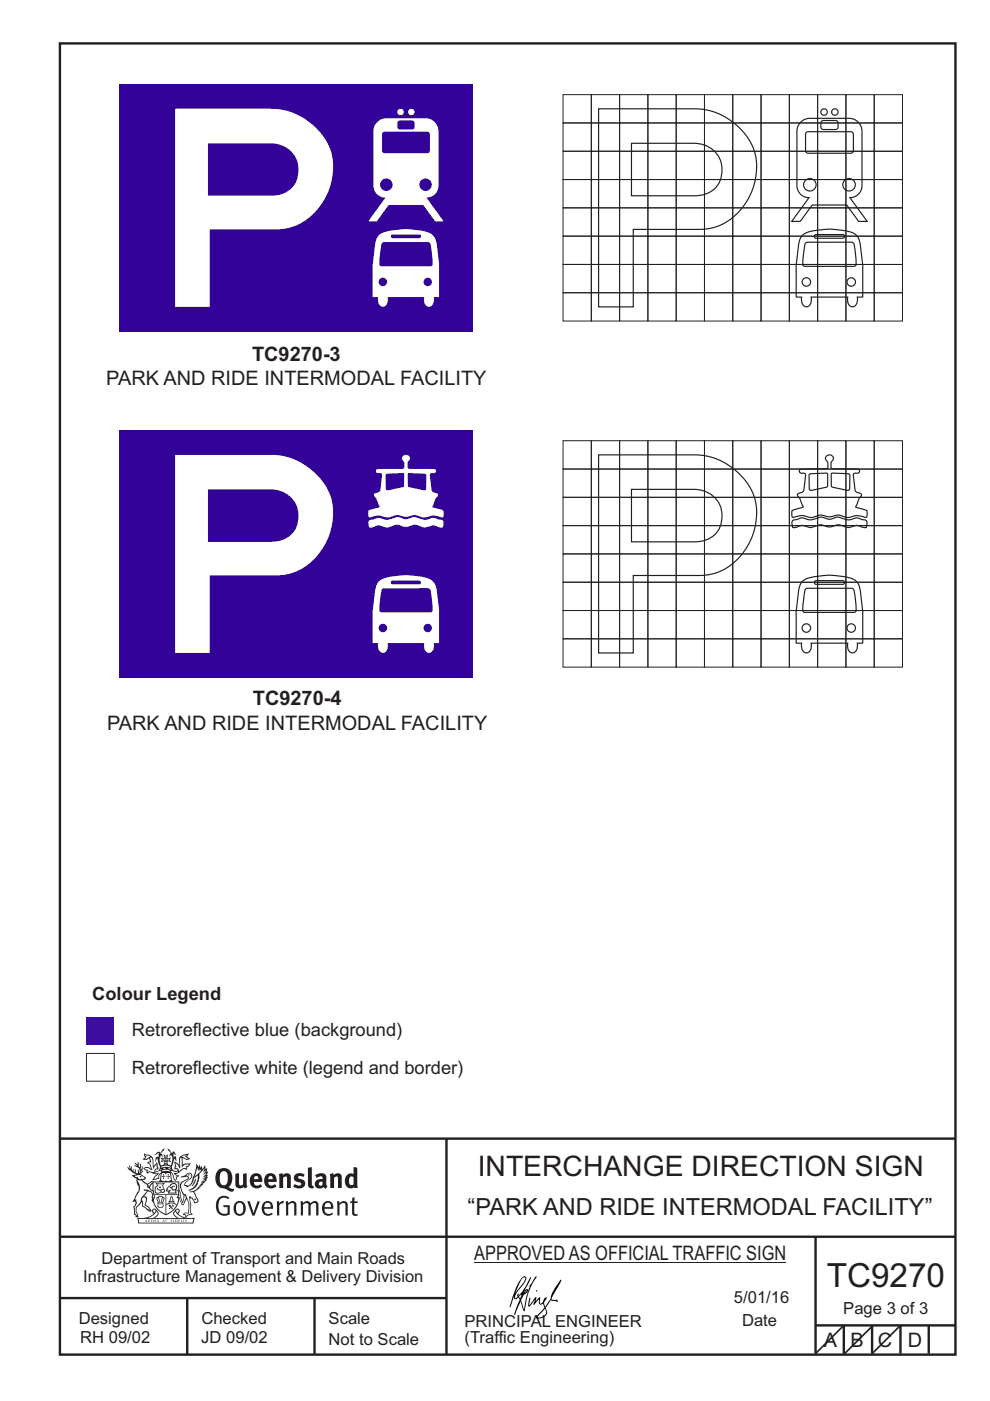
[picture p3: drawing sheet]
<svg xmlns="http://www.w3.org/2000/svg" width="210mm" height="297mm" viewBox="0 0 210 297" stroke-linecap="round" stroke-linejoin="round" font-family="sans-serif">
<g fill="none" stroke="#231f20" stroke-width=".51">
<path d="M12.7 9.2h190v278h-190zM12.7 241.4h189.9M94.7 241.4v45.8M12.7 275.2h82M12.7 262.2h190.1M39.7 275.2v12M66.7 275.2v12M173 262.2v24.8M173 281h29.6M179 281v6M185 281v6M191 281v6"/>
<path d="M197 281v6"/>
</g>
<g fill="#231f20">
<path d="M47 248.5a2.55 2.55 0 0 0 0 2.7l.3 .1a.81 .81 0 0 0 1-.9v-.6a1.04 1.04 0 0 0-1.1-1.5zM46.3 248.1a1.82 1.82 0 0 1 2.1-.2 1.82 1.82 0 0 1 .9 1.9 2.29 2.29 0 0 1-.8 1.9l.7 .3h.5l-.2 .6a2.87 2.87 0 0 1-2-.7 2.12 2.12 0 0 1-1.7-3.1z" fill-rule="evenodd"/>
<path d="M49.9 248.9l.8-.2v2a.46 .46 0 0 0 .2 .6 .46 .46 0 0 0 .7-.2v-2.2l.7-.2v2.4l.2 .5-.6 .4-.2-.3a1.02 1.02 0 0 1-1.2 .2 1.02 1.02 0 0 1-.6-1.1z" fill-rule="evenodd"/>
<path d="M54 249.5l-.1 .5h.9a.49 .49 0 0 0-.2-.6 .49 .49 0 0 0-.6 .1zM53.4 249.2a1.34 1.34 0 0 1 1.6-.3 1.34 1.34 0 0 1 .6 1.5v.2h-1.7a.77 .77 0 0 0 .5 .8 .77 .77 0 0 0 .9-.3l.3 .4a1.59 1.59 0 0 1-2.1 .2 1.59 1.59 0 0 1-.4-2z" fill-rule="evenodd"/>
<path d="M57 249.5l-.1 .5h.9a.49 .49 0 0 0-.2-.6 .49 .49 0 0 0-.6 .1zM56.4 249.2a1.34 1.34 0 0 1 1.6-.3 1.34 1.34 0 0 1 .7 1.5v.2h-1.8a.77 .77 0 0 0 .5 .8 .77 .77 0 0 0 .9-.3l.3 .4a1.59 1.59 0 0 1-2 .2 1.59 1.59 0 0 1-.5-2z" fill-rule="evenodd"/>
<path d="M59.1 248.9l.8-.2 .1 .4a.95 .95 0 0 1 1-.3 .95 .95 0 0 1 .7 .8v2.3h-.8v-2.3a.46 .46 0 0 0-.8 .1v2.2h-.9z" fill-rule="evenodd"/>
<path d="M62.5 249.1a1.75 1.75 0 0 1 2.1-.1l-.2 .5-.6-.2a.43 .43 0 0 0-.6 .3l.4 .3a1.04 1.04 0 0 1 1.2 1.2 1.04 1.04 0 0 1-1.4 .9l-1.2-.4 .3-.6 1 .4 .4-.4a.88 .88 0 0 0-1-.5l-.4-.2-.1-.4z" fill-rule="evenodd"/>
<path d="M65.3 247.6l.8-.2 .1 3.8 .2 .2 .2 .5a.88 .88 0 0 1-1-.1 .88 .88 0 0 1-.3-1z" fill-rule="evenodd"/>
<path d="M67.8 250.6a.43 .43 0 0 0-.1 .7 .43 .43 0 0 0 .7-.1v-.7zM66.8 249.2a1.7 1.7 0 0 1 2.4 .1v1.8l.3 .4-.4 .5-.5-.3a1.03 1.03 0 0 1-1.7-.2 1.03 1.03 0 0 1 .8-1.5h.7v-.4a.8 .8 0 0 0-1.2 .1z" fill-rule="evenodd"/>
<path d="M69.9 248.9l.8-.2 .1 .4a.95 .95 0 0 1 1-.3 .95 .95 0 0 1 .7 .8v2.3h-.8v-2.3a.46 .46 0 0 0-.8 .1v2.2h-.8z" fill-rule="evenodd"/>
<path d="M74.3 249.5a1.48 1.48 0 0 0 0 1.7l.4 .1 .3-.2v-1.5l-.3-.2zM75 247.4l.8 .2 .1 4.3h-.7l-.1-.2a1.26 1.26 0 0 1-1.4 0 1.26 1.26 0 0 1-.6-1.3 1.29 1.29 0 0 1 .5-1.3 1.29 1.29 0 0 1 1.4-.2z" fill-rule="evenodd"/>
<path d="M46.4 253.9a1.72 1.72 0 0 1 2.2 0l-.2 .3a1.24 1.24 0 0 0-1.4-.1 1.24 1.24 0 0 0-.7 1.3 1.49 1.49 0 0 0 1.3 2l.7-.2v-1.3h-.9l-.1-.4h1.4v2a1.93 1.93 0 0 1-2.2-.1 1.93 1.93 0 0 1-.7-2.2l.2-.7z" fill-rule="evenodd"/>
<path d="M50.3 255.2a1.65 1.65 0 0 0 .3 2.2 .99 .99 0 0 0 1-1.5 .78 .78 0 0 0-.4-.8 .78 .78 0 0 0-.9 .1zM50 254.9a1.33 1.33 0 0 1 1.6-.1 1.33 1.33 0 0 1 .5 1.5 1.31 1.31 0 0 1-1.3 1.5 1.31 1.31 0 0 1-1.3-1.6l.1-.5z" fill-rule="evenodd"/>
<path d="M52.5 254.7l.4-.1 .9 2.6 .8-2.5h.5l-1.1 3h-.5z" fill-rule="evenodd"/>
<path d="M56.2 255.2l-.2 .7h1.4a.7 .7 0 0 0-.3-.8 .7 .7 0 0 0-.9 .1zM55.9 255a1.22 1.22 0 0 1 1.5-.2 1.22 1.22 0 0 1 .5 1.5h-1.9a.93 .93 0 0 0 .5 1 .93 .93 0 0 0 1.2-.2l.1 .3a1.43 1.43 0 0 1-1.7 .1 1.43 1.43 0 0 1-.6-1.7z" fill-rule="evenodd"/>
<path d="M58.7 254.8l.4-.2 .1 .5 .4-.3 .6-.2-.2 .6a.66 .66 0 0 0-.8 .6v1.9h-.4z" fill-rule="evenodd"/>
<path d="M60.6 254.8l.4-.2 .1 .5a.94 .94 0 0 1 1-.4 .94 .94 0 0 1 .8 .7v2.3h-.5l-.1-2.5a.81 .81 0 0 0-1.2 .3v2.2h-.4z" fill-rule="evenodd"/>
<path d="M63.7 254.7l.5-.1 .1 .5 .4-.3a.78 .78 0 0 1 1.1 .3 .9 .9 0 0 1 1-.5 .9 .9 0 0 1 .7 .8v2.3h-.4l-.1-2.5a.67 .67 0 0 0-1.1 .3v2.2h-.5v-2.4l-.4-.2-.7 .4v2.2h-.5z" fill-rule="evenodd"/>
<path d="M69 255.2l-.2 .7h1.4a.7 .7 0 0 0-.3-.8 .7 .7 0 0 0-.9 .1zM68.7 255a1.22 1.22 0 0 1 1.5-.2 1.22 1.22 0 0 1 .5 1.5h-1.9a.93 .93 0 0 0 .5 1 .93 .93 0 0 0 1.2-.2l.1 .3a1.44 1.44 0 0 1-1.7 .1 1.44 1.44 0 0 1-.6-1.7z" fill-rule="evenodd"/>
<path d="M71.4 254.8l.5-.2 .1 .5a.94 .94 0 0 1 1-.4 .94 .94 0 0 1 .7 .7v2.3h-.4l-.1-2.5a.81 .81 0 0 0-1.2 .3v2.2h-.5z" fill-rule="evenodd"/>
<path d="M74.7 254l.5-.2v.9h.7l-.1 .4h-.7l.1 2.2 .1 .1h.5l.1 .3a.75 .75 0 0 1-1.2-.6v-2h-.4v-.4h.4z" fill-rule="evenodd"/>
<path d="M30.8 244.9l1.1 .3-.9 .5h-.4l.5-.5zM31.8 245.5l.2-.1a2.44 2.44 0 0 1 .4 2l.1 .4 .7-1-.1 .6 .3 .3a.57 .57 0 0 0-.6 .8l-1-.2-.5 .2 .1-.5-.7-.2 .6-.2 1 .5 .1-.1-.6-1.3-.2-.1 .5-.1zM30.7 244.5l-.2 .4 .3 .4-.6 .4a1.04 1.04 0 0 0 1.4-.1l.2 .7h-.4l-.2 .4a.94 .94 0 0 1 .9 1.1l-.2-.1a1.16 1.16 0 0 0-1.5-.1l.3 .4 .4 .2 .1 .5 .2 .2v-.2a.94 .94 0 0 1 1.1 .2h.9l-1.2 1.2a1.13 1.13 0 0 0 1.2-.2l.4-.1-.1-.4 .5-.7a.83 .83 0 0 0-.6 1.1l-.3-.1-.7 .3 1.1-1.4-.5 .2-.5-.1 1.3-.5-.2-.2-.8 .4v-.3l.2-.2 .3 .1 .1-.3-.2-.4v-.6l-.2-.3-.6 .9v-.7a1.42 1.42 0 0 0-1.7-1.8z" fill-rule="evenodd"/>
<path d="M38.5 245.3l.5-.3 .7-.1-.6 .3 .8 .5h-.3zM38.3 245.5h.2l.1 2a1.69 1.69 0 0 1 1.5-.7l-.7 .5 .1 .5a1.1 1.1 0 0 0-1.5 .6l-.1-.5-.2-.2h-.5l.2-.4-.2-.7a1.42 1.42 0 0 1 .8 1.1l.2-.1zM37.1 246.2l.1 1-.2 .3v.5l.6-.1 .1 .2a.96 .96 0 0 1-1.1-.1l-.1 .1a1.06 1.06 0 0 0 1.3 .2v.1a.72 .72 0 0 1-1 .2l.3 .5 .6 .3-.4 .1-.1 .7-.3-.4-.3-1.1-.4-.4 .4 .9a1.54 1.54 0 0 0 .6 1.2l.2-.3a.58 .58 0 0 1 .5-.7l.1-.2h-.3l-.4-.3 .9-.5a.93 .93 0 0 1 1.1-.5l.1 .2 .2-.1 .1-.5a.99 .99 0 0 0 .7-.9l-1.3 .1-.4 .3v-1.5l.9 .4 .8-.3h-.3l-.5-.4 .4-.7-.7 .2a1.46 1.46 0 0 0-1.3 2.1v.4l-.2-.4z" fill-rule="evenodd"/>
<path d="M35.6 248.9l.2 .1-.1 .4h.3l-.3 .1v.5l-.1-.6h-.3l.3-.1z" fill-rule="evenodd"/>
<path d="M34.6 248.9l.2 .1-.1 .3 .4 .1h-.4v.6l-.1-.5-.3-.1h.3z" fill-rule="evenodd"/>
<path d="M34.3 248.8a.57 .57 0 0 1 .9 .2 .57 .57 0 0 1 .9-.2l.2 1.4-.2 .1a.57 .57 0 0 1-.9-.1 .69 .69 0 0 1-1.1 0zM34.2 248.1l-.3 2.1-.2 .4h2.9l-.1-.4-.3-2.1h-.2v.3l-.8-.1-.9 .1 .1-.3z" fill-rule="evenodd"/>
<path d="M34.2 252.4a.3 .3 0 0 0 .6 0 .3 .3 0 0 0-.6 0zM33.3 251l.3 .3-.3 .3a.79 .79 0 0 0 0 1.3l.8-.2-.1-.3a.55 .55 0 0 1-.7-.6h.1l.1 .3 .4 .1 .8-.2-.4-.7 .4-.3-.7 .1zM33 250.7l1.1 .2 .9-.2-.4 .7 .4 1.1a.56 .56 0 0 1-.8 .3l-.2 .1a.73 .73 0 0 1-.9 .1 .73 .73 0 0 1-.3-.9v-.4l.5-.4z" fill-rule="evenodd"/>
<path d="M35.6 251.9l.7-.5a.58 .58 0 0 1 1-.1 .58 .58 0 0 1-.5 .9l-.2-.3a.43 .43 0 0 1 .6-.3v-.1a.57 .57 0 0 0-.8 .2l-.2-.1-.3 .2 .4 .1a.55 .55 0 0 0 .9 .5v.5h-1.3l.3-.4-.1-.2-.6 .1 .2-.2-.2-.1zM35.4 251.8l-.1 .2a.39 .39 0 0 0 .2 .7l.3-.1-.2 .5h1.9l-.1-.8a.86 .86 0 0 0-.1-1.4 .86 .86 0 0 0-1.3 .4z" fill-rule="evenodd"/>
<path d="M36 254.8h.8v.2h-.8zM36.4 253.8l.2 .8h-.4zM36.4 253.5l-.3 .5-.1 .6h-.2v.4l-.7 .4 .1 .2a1.48 1.48 0 0 1 2.2 .1l.2-.1-.6-.5v-.5h-.2l-.1-.6z" fill-rule="evenodd"/>
<path d="M35.8 255.4l.3 .1 .2 .3 .3-.2-.2-.2a.38 .38 0 0 1 .4 .5l-.1-.2-.3 .3 .3 .2-.3 .2-.1-.3-.4 .3-.1-.2 .4-.3-.2-.1-.1 .1z" fill-rule="evenodd"/>
<path d="M34.5 254h.2v.2l-.3 .6h-.1zM33.6 255.3h.9v.2a.55 .55 0 0 1-.8 .4v-.2h-.2zM33.4 254h.2l.2 .8h-.2zM33.6 255h.8l.1 .1-.8 .1zM33.8 253.7h.5l-.2 1.1h-.2zM33.3 253.8l-.1 .3 .3 1.2a.48 .48 0 0 0-.1 .5 .48 .48 0 0 0 .4 .3l.6-.1a.49 .49 0 0 0 .2-.7l.3-1.2-.1-.3a1.42 1.42 0 0 0-1.5 0z" fill-rule="evenodd"/>
<path d="M33.6 251.6h.5l.1 .3h-.4z" fill-rule="evenodd"/>
<path d="M41.3 250.1l.3-.2-.2 .9-.6 .7h-.2l.5-.7z" fill-rule="evenodd"/>
<path d="M39.7 249l.3-.2 .5 .2a.88 .88 0 0 1-.6 1.1 1.22 1.22 0 0 0-.8 1.3l.5 .2a.72 .72 0 0 0 .9-.4l.5-.8 .2-.6 .8-.6v.3a2.85 2.85 0 0 1-2 2.8l.1 .1a2.13 2.13 0 0 0 1.9-1.5l-.1-.2a2.01 2.01 0 0 0 .3-1.8l1.2-1.3-.4 1 .7-.5-.7 1 .8-.4-.8 .8 .7-.1-.9 .5 .8-.1-.8 .4h.7l-.8 .3 .3 .2h-.4l.2 .4-.4-.1 .2 .3h-.4l.1 .3h-.1a2.16 2.16 0 0 1-2 1l.1 .2h.4a.76 .76 0 0 1 .7 .7l.5 1.2-.6 .2a1.45 1.45 0 0 0-1.2-1.3l.3 1.8-.1 1.9 .4 .2a1.07 1.07 0 0 0-1.2 .4v-.3l-.5-.2a.87 .87 0 0 1 1-.1l.1-.7a4.4 4.4 0 0 0-.6-3.1l-.1-.3h-.2a2.16 2.16 0 0 1-.7-2.2l.3-.3 1.2-.8a.55 .55 0 0 0-.4-.7zM37.8 252.4a.76 .76 0 0 1 .3 1.1l.6 1.6 .4-1.7 .2 .1a.61 .61 0 0 1-.1 .9l-.3 .9h-.2l-.7-1.6-.3 .1a1.18 1.18 0 0 0 .1-1.4zM41.8 247.5l.2 .8 .3-.6v.6l.3-.5a1.9 1.9 0 0 1-1.1 1.4l-.3 .3zM38.2 249.6l1.4-.1 .2 .1v.3l-.5 .3a1.26 1.26 0 0 0-1 1.9l.2 .7a1.84 1.84 0 0 1 .2 2l-.4-1.3a.96 .96 0 0 0-.4-1.3l-.4 .3a.78 .78 0 0 1-.1 1.3l.2 .2h.4l.4 1.1a.38 .38 0 0 0 .2 .4 .38 .38 0 0 0 .4-.1l.6-1.2a2.94 2.94 0 0 1 .3 2.5v.5l-.8-.1-.3 .4v.2l.4-.1 .1 .4 .2 .1a1.02 1.02 0 0 1 1.3-.5l-.1-.4-.3-.1 .2-1.7-.3-1.4 .1 .1a1.14 1.14 0 0 1 .7 .9 .63 .63 0 0 0 .9-.2 .63 .63 0 0 0-.2-.8l-.6-1.3 .9-.6 .2-.3 .2-.1v-.2h.3l-.1-.3h.4l-.1-.3 .5-.1-.2-.2 .5-.4 .1-.2-.3 .1 .5-.6-.3 .1 .3-.6-.4 .1 .4-.5v-.3l-.3 .2 .1-.6v-.3l-.4 .3-.1-.8-.5 .8-.2-.7-.2 .5-.3-.8-.1 .6-.5-.8-.1 1.4-.7 1.9a1.81 1.81 0 0 1-.9 1.4l-.6-.2a1.75 1.75 0 0 1 1.1-1.2 .75 .75 0 0 0 .1-1.3 .75 .75 0 0 0-1.2 .5z" fill-rule="evenodd"/>
<path d="M41.2 254.2l.3-.1 .1 .3h-.4z" fill-rule="evenodd"/>
<path d="M29.4 258.4h11.6l-.2 .8h-11.3zM31.3 258.2l.5-.1a2.48 2.48 0 0 0 1.4-1.3l.2 .6-.5 .5-.4 .3zM32.5 256.6l.3-.2 .2 .2-.3 .6zM37.2 256.8a2.65 2.65 0 0 0 1.8 1.4h-1.1l-.5-.3-.5-.5zM37.4 256.6l.2-.2 .3 .2-.3 .6zM29.2 258.2l.1 1.2h11.7l.3-1.1-.2-.1a4.1 4.1 0 0 1-3.3-.9l.3-.4-.1-.5a1.06 1.06 0 0 0-1.3 .9l.2 .4 .6 .5h-4.7l.3-.1a.84 .84 0 0 0 .6-.7 .84 .84 0 0 0-.5-.9l-.3-.2-.5 .1-.1 .5 .3 .4a4.2 4.2 0 0 1-3.4 .9z" fill-rule="evenodd"/>
<path d="M31 258.7l.1 .2h-.2zM31 258.6l-.3 .5 .4-.1 .2 .1z" fill-rule="evenodd"/>
<path d="M31.3 258.6h.2v.4a.25 .25 0 0 0 .3-.1 .25 .25 0 0 0-.1-.3h.1a.29 .29 0 0 1 0 .4 .29 .29 0 0 1-.4 0 .29 .29 0 0 1 0-.4z" fill-rule="evenodd"/>
<path d="M32.2 258.6a.22 .22 0 0 1 .3 .2 .22 .22 0 0 1-.3 .2zM32 258.6v.5a.33 .33 0 0 0 .5-.1 .33 .33 0 0 0 0-.4 .33 .33 0 0 0-.5 0z" fill-rule="evenodd"/>
<path d="M32.9 258.7l.1 .2h-.2zM32.9 258.6l-.2 .5 .3-.1 .2 .1z" fill-rule="evenodd"/>
<path d="M33.3 258.6h.2v.2l.3-.2-.2 .2 .2 .3-.3-.2-.1 .2h-.1l.2-.3z" fill-rule="evenodd"/>
<path d="M34.7 258.7l.1 .2h-.2zM34.7 258.6l-.3 .5 .4-.1 .2 .1z" fill-rule="evenodd"/>
<path d="M35 258.6h.4h-.1v.5h-.2l.1-.5z" fill-rule="evenodd"/>
<path d="M36.2 258.6h.3h-.2v.2h.2h-.2l.1 .3h-.2z" fill-rule="evenodd"/>
<path d="M36.7 258.6h.2v.5h-.2z" fill-rule="evenodd"/>
<path d="M37.3 258.6a.22 .22 0 0 1 .3 .2 .22 .22 0 0 1-.3 .2zM37.1 258.6v.5a.33 .33 0 0 0 .5-.1 .33 .33 0 0 0 0-.4 .33 .33 0 0 0-.5 0z" fill-rule="evenodd"/>
<path d="M37.8 258.6h.3h-.1v.2h.1h-.1v.2l.1 .1h-.3z" fill-rule="evenodd"/>
<path d="M38.3 258.6h.3l-.1 .4 .2 .1h-.4z" fill-rule="evenodd"/>
<path d="M38.9 258.6h.2v.5h-.2z" fill-rule="evenodd"/>
<path d="M39.3 258.6h.2l-.2 .1 .2 .2-.1 .2h-.1v-.2l.2 .1z" fill-rule="evenodd"/>
<path d="M34.2 247.4a1.51 1.51 0 0 1 2 .2 2.67 2.67 0 0 0-2.1 0zM35.7 247.6l.4 .2 .1 .2-.4-.1zM34.6 247.7l.4-.1 .2 .2h-.4zM34 247.9l.3 .1-.3 .1zM34.9 246.9l.3-.2 .2 .2zM34.9 245.7h.2v.4h-.2zM35 245.1l.2 .2 .2-.2-.1 .4h-.2zM35.1 246.3h.2l.1 .4-.2-.2-.2 .2zM35.3 245.7h.2v.4h-.2zM34.4 245.7l.3 .1v.2l-.3 .1 .2-.2zM35.7 245.8l.3-.1-.2 .2 .2 .2-.4-.1zM32.7 244.9l1-.5-.1 1-.2-.1-.4 .1-.2 1.1 .5-1 .2 .9a1.84 1.84 0 0 1 .3 1.7l.4 .1a2.48 2.48 0 0 1 2.2 .1l.2-.3-.2-.7 .7-1.7 .4 .6-.2-1-.2-.1-.2 .3v-.9l.6 .4-.6-.7h-.3l-.1 .4-.5-.8-.5-.3 .2 .4 .5 .6-.4 .7 .4-.3a2.06 2.06 0 0 1 0 2.2l-.6-.2-.1-.6 .1-.1 .8 .2-.4-.5 .4-.5-.7 .2-.2-.2 .2-.7-.5 .4-.5-.4 .2 .7-.2 .2-.7-.2 .4 .5-.4 .5 .7-.2 .2 .1-.2 .6-.5 .2a2.02 2.02 0 0 1 0-2.2l.3 .5-.1-.6-.3-.1 .8-1.2-.5 .3-.4 .7-.2-.3a.8 .8 0 0 0-.8 .5z" fill-rule="evenodd"/>
<path d="M29.2 250.1l.3 .2a.61 .61 0 0 1 .8 .3l.3 .2a.8 .8 0 0 1 .6 1l.4 .1 .5 .6a1 1 0 0 1 .5 1l-.1 .7v-.5h-.1a.96 .96 0 0 0-.8-1.3l-.3-.2h-.6l-.1-.1-.2 .1 .2 .3h.5l-1.1 1.4-.2 .9-.4 .6a1.33 1.33 0 0 0-.5 1.8l.2 .5a1.26 1.26 0 0 1-.5-1.4l-.1-.4a1.56 1.56 0 0 0 .4-1.7l-.3 .2 .2-.5a3.2 3.2 0 0 0 .7-3zM30.4 253.9h.4a2.06 2.06 0 0 1-.1 1.6l.7 .5 .4 .5-.6-.2-.8-.6-.1-.9a.51 .51 0 0 1 .1-.9zM28.6 249.3a1.52 1.52 0 0 1 2.1 .6l-1.1 .1-.2-.1-.2-.4-.4 .1zM27.5 247v.8l-.3-.4-.2 .1a3.1 3.1 0 0 0 2 1.5l-1 .1 .5 .6 .5 .1v1.1a1.84 1.84 0 0 1-.2 2.5l-.4 .9-.4 .4 .3 .1 .4-.1 .1 .4-.2 .5-.3 .2 .1 1.8 .2-.1 .2 .6h.2l.4-.1-.1-.5a1.3 1.3 0 0 1-.1-1.6l.8-1.1 .2 1.1 .6 .2 .4 .6 .2-.2 .2 .4 .5-.1a1.85 1.85 0 0 0-1.2-1.3l.1-.3a1.39 1.39 0 0 0 0-1.5h-.5l.5-.6a.66 .66 0 0 1 .9-.4 .66 .66 0 0 1 .3 .9l-.1 .4h.2v.1l-.2 .3 .2 .5 .2-.3a2.24 2.24 0 0 0 .1-2.2 .73 .73 0 0 1-.7-.6 .73 .73 0 0 1 .5-.8l.1-.2a.94 .94 0 0 0-.9 .8 .48 .48 0 0 1-.1-.5 .48 .48 0 0 1 .5-.3l.5-.3a.51 .51 0 0 0-.8 .2l-.5 .3-1-.8 .6-.1 .1-.5-1.1-.7 .5-.4v-.4l-.5 .5 .1-.2a.69 .69 0 0 0 .2-1.1v.5l-.3 .2 .1-1.1-.3-.2 .1 .6-.1 .2-.4-1.2v.6l-.7-.3 .6 .6-.6-.2 .2 .3a1 1 0 0 1 .8 1.5l-.2-.8v.8l-.5-.2-.1-.7-.2 .6-.2-.1v-.6l-.2 .4-.2-.2 .1-.7-.2 .5z" fill-rule="evenodd"/>
<path d="M29.5 249.5l.3-.2 .3 .3z" fill-rule="evenodd"/>
<path d="M32.4 250.5h5.6v2l-.2-.1v-1.7h-5.2v2.5h5.2v-.8l.1 .2-.1 1.1v-.3h-2.5v4a4.1 4.1 0 0 0 2.6-3.6l.1-.1a4 4 0 0 1-2.8 3.9 4.2 4.2 0 0 1-2.8-4.7l.1 1.3 .1-.1a3.8 3.8 0 0 0 2.5 3.3v-4h-2.5l-.2-.9z" fill-rule="evenodd"/>
<circle cx="40" cy="249.1" r=".17"/>
</g>
<path d="M100.6 267.7h66.2" fill="none" stroke="#231f20" stroke-width=".21"/>
<g fill="#000">
<path d="M111.6 273.7l.2-.2-.5 .7zM110.4 274.5l.2 .1-.3 .8-.2-.5zM110.9 270.9h.5a9.3 9.3 0 0 1-2 3.1l-.1 .3 1-2.5zM110.6 271a14.7 14.7 0 0 0-2.2 4.9l-.3 1.2 .1 .1 .8-2.3a.42 .42 0 0 0 .2 .6 .42 .42 0 0 0 .6-.3l.2-.1 .2 .5-1.1 3.2h.2l1.1-2.9 .6 1.9 .2 .2 .2-.5a13.5 13.5 0 0 1 2-6.2l.4-.5-.1-.2-1.6 2.1 .4-.1a14.9 14.9 0 0 0-1.3 5.1l-.4-1.1a1.39 1.39 0 0 1 .2-1.9l.1-.2a.92 .92 0 0 0 .8-1.2 .75 .75 0 0 0-.8 .7l-.1 .2 1.6-3.4h-.1l-.4 .7a10.5 10.5 0 0 1-2.2 3.3l.2-.5a.32 .32 0 0 0-.4 .2 .32 .32 0 0 0 .1 .4l-.5 .4a3.2 3.2 0 0 1 1.1-2.3l.5-.6a2.49 2.49 0 0 0 .7-1.6l-.4-.2z" fill-rule="evenodd"/>
<path d="M113.7 273.6l.3 .2h-.3z" fill-rule="evenodd"/>
<path d="M115.6 277.5a1.15 1.15 0 0 1 .1 1.3 1.15 1.15 0 0 1-1.2 .5l-.6 .1zM112.2 275.2l-.2 1.6 .2 .2 1.2-1.5-.2 1.1 1.1-1.1a.94 .94 0 0 0 .4 1.1l.5-.3 .3 .9-1.2 1.3a.98 .98 0 0 0-.5 1 1.9 1.9 0 0 0 2.3-1.3l-.1-.2a1.02 1.02 0 0 1 .2-1.4l.6-1 1.5 .3-.2-.4v.2l-1.1-.1v-.3l2-3.6 .1-.2-.2-.2-1.7 2.8a6.6 6.6 0 0 1-1.6 2.9l-.1-.2a1.01 1.01 0 0 1 .4-1.4l.1-.2-.3-.1-.4 .4-.1 .5-.6 .4-.1-.4 .1-.9-.2-.1-.9 1 .3-1h-.2l-1.4 1.8 .3-1.5v-.1z" fill-rule="evenodd"/>
</g>
<path d="M179 281l-6 6M185 281.2l-6 5.9M191 281l-6 6" fill="none" stroke="#231f20" stroke-width=".35"/>
<path d="M25.4 17.8h75v52.5h-75z" fill="#330299"/>
<g fill="#fff">
<path d="M80.6 49.7a3.7 3.7 0 0 0-1.1 2.7l-.5 3.8 .1 6.7 1.1 .1a1.47 1.47 0 0 0 1.2 2 1.63 1.63 0 0 0 .8-2h7.8a1.45 1.45 0 0 0 1.2 2 1.65 1.65 0 0 0 .8-2l1.2-.1v-2.6a33.6 33.6 0 0 0-.8-9.5 2.68 2.68 0 0 0-2.2-1.7 16.1 16.1 0 0 0-9 .3zM89.8 59.8a.9 .9 0 0 1 1.8 0 .9 .9 0 0 1-1.8 0zM80.3 59.8a.9 .9 0 0 1 1.8 0 .9 .9 0 0 1-1.8 0zM81 51.6l.4-.3 9.6 .1 .3 .4 .2 1.2 .2 3.2-.4 .3-10.7-.1-.2-.3 .1-1.3zM83.1 49.8l5.9-.1a.4 .4 0 0 1 .3 .4 .4 .4 0 0 1-.3 .4h-5.8a.41 .41 0 0 1-.3-.3 .41 .41 0 0 1 .2-.4z" fill-rule="evenodd"/>
<path d="M80 25.9l-.7 1.1-.1 .8v11.5a2.56 2.56 0 0 0 2.6 2.6l-3.7 5h1.8l2.5-3.4h7.4l2.5 3.4h1.8l-3.7-5a2.56 2.56 0 0 0 2.6-2.6v-11.5a2.74 2.74 0 0 0-2.7-2.7h-8.4l-.8 .1zM80.6 39.2a1.35 1.35 0 0 0 2.7 0 1.35 1.35 0 0 0-2.7 0zM88.9 39.2a1.35 1.35 0 0 0 2.7 0 1.35 1.35 0 0 0-2.7 0zM81.2 28.1l.4-.2h9a.55 .55 0 0 1 .6 .6v3.4a.55 .55 0 0 1-.6 .6h-9a.55 .55 0 0 1-.6-.6v-3.4zM84.4 25.7l-.1 .4v.8a.55 .55 0 0 0 .5 .6h2.6a.55 .55 0 0 0 .5-.6v-.8a.55 .55 0 0 0-.5-.6h-2.6z" fill-rule="evenodd"/>
<circle cx="85" cy="23.7" r=".69"/>
<circle cx="87.2" cy="23.7" r=".69"/>
</g>
<g fill="none" stroke="#231f20" stroke-width=".25">
<path d="M169.8 25.9l1.1-.7 .9-.1h8.3a2.74 2.74 0 0 1 2.7 2.7v11.6a2.56 2.56 0 0 1-2.5 2.5l3.6 5h-1.8l-2.5-3.4h-7.3l-2.6 3.4h-1.8l3.7-5a2.56 2.56 0 0 1-2.6-2.5v-11.6l.2-.8zM171 28.1l.4-.2h9.1a.55 .55 0 0 1 .5 .6v3.4a.55 .55 0 0 1-.5 .6h-9.1a.55 .55 0 0 1-.5-.6v-3.4zM174.3 25.7l.4-.2h2.5a.55 .55 0 0 1 .6 .6v.8a.55 .55 0 0 1-.6 .6h-2.5a.55 .55 0 0 1-.6-.6v-.8zM170.4 49.7a13.4 13.4 0 0 1 8.6-.8 3.6 3.6 0 0 1 3.2 1.9 50.6 50.6 0 0 1 .7 12.2h-1.1a1.47 1.47 0 0 1-1.2 2 1.63 1.63 0 0 1-.8-2h-7.8a1.44 1.44 0 0 1-1.2 2 1.65 1.65 0 0 1-.8-2l-1.1-.1v-6.7l.3-2.7a5.7 5.7 0 0 1 1.2-3.8zM170.8 51.6l.4-.2h9.7l.2 .4 .2 1.2 .2 3.3-.3 .2-10.7-.1-.2-.3v-1.3zM172.9 49.8l5.9-.1a.4 .4 0 0 1 .3 .4 .4 .4 0 0 1-.3 .4h-5.8a.41 .41 0 0 1-.3-.3 .41 .41 0 0 1 .2-.4z"/>
<circle cx="171.8" cy="39.2" r="1.33"/>
<circle cx="174.8" cy="23.8" r=".69"/>
<circle cx="177.1" cy="23.8" r=".69"/>
<circle cx="180.1" cy="39.2" r="1.33"/>
<circle cx="171" cy="59.8" r=".9"/>
<circle cx="180.6" cy="59.8" r=".9"/>
</g>
<g fill="none" stroke="#231f20" stroke-width=".21">
<path d="M119.4 20.1h6v6h-6zM119.4 26.1h6v6h-6zM119.4 32.1h6v6h-6zM119.4 38.1h6v6h-6zM125.4 20.1h6v6h-6zM125.4 26.1h6v6h-6zM125.4 32.1h6v6h-6zM125.4 38.1h6v6h-6zM131.4 20.1h6v6h-6zM131.4 26.1h6v6h-6zM131.4 32.1h6v6h-6zM131.4 38.1h6v6h-6z"/>
<path d="M137.4 20.1h6v6h-6zM137.4 26.1h6v6h-6zM137.4 32.1h6v6h-6zM137.4 38.1h6v6h-6zM143.4 20.1h6v6h-6zM143.4 26.1h6v6h-6zM143.4 32.1h6v6h-6zM143.4 38.1h6v6h-6zM149.4 20.1h6v6h-6zM149.4 26.1h6v6h-6zM149.4 32.1h6v6h-6zM149.4 38.1h6v6h-6z"/>
<path d="M155.4 20.1h6v6h-6zM155.4 26.1h6v6h-6zM155.4 32.1h6v6h-6zM155.4 38.1h6v6h-6zM161.4 20.1h6v6h-6zM161.4 26.1h6v6h-6zM161.4 32.1h6v6h-6zM161.4 38.1h6v6h-6zM167.4 20.1h6v6h-6zM167.4 26.1h6v6h-6zM167.4 32.1h6v6h-6zM167.4 38.1h6v6h-6z"/>
<path d="M173.4 20.1h6v6h-6zM173.4 26.1h6v6h-6zM173.4 32.1h6v6h-6zM173.4 38.1h6v6h-6zM179.4 20.1h6v6h-6zM179.4 26.1h6v6h-6zM179.4 32.1h6v6h-6zM179.4 38.1h6v6h-6zM185.4 20.1h6v6h-6zM185.4 26.1h6v6h-6zM185.4 32.1h6v6h-6zM185.4 38.1h6v6h-6z"/>
<path d="M119.4 44.1h6v6h-6zM119.4 50.1h6v6h-6zM119.4 56.1h6v6h-6zM125.4 44.1h6v6h-6zM125.4 50.1h6v6h-6zM125.4 56.1h6v6h-6zM131.4 44.1h6v6h-6zM131.4 50.1h6v6h-6zM131.4 56.1h6v6h-6zM137.4 44.1h6v6h-6zM137.4 50.1h6v6h-6zM137.4 56.1h6v6h-6z"/>
<path d="M143.4 44.1h6v6h-6zM143.4 50.1h6v6h-6zM143.4 56.1h6v6h-6zM149.4 44.1h6v6h-6zM149.4 50.1h6v6h-6zM149.4 56.1h6v6h-6zM155.4 44.1h6v6h-6zM155.4 50.1h6v6h-6zM155.4 56.1h6v6h-6zM161.4 44.1h6v6h-6zM161.4 50.1h6v6h-6zM161.4 56.1h6v6h-6z"/>
<path d="M167.4 44.1h6v6h-6zM167.4 50.1h6v6h-6zM167.4 56.1h6v6h-6zM173.4 44.1h6v6h-6zM173.4 50.1h6v6h-6zM173.4 56.1h6v6h-6zM179.4 44.1h6v6h-6zM179.4 50.1h6v6h-6zM179.4 56.1h6v6h-6zM185.4 44.1h6v6h-6zM185.4 50.1h6v6h-6zM185.4 56.1h6v6h-6z"/>
<path d="M119.4 62.1h6v6h-6zM125.4 62.1h6v6h-6zM131.4 62.1h6v6h-6zM137.4 62.1h6v6h-6zM143.4 62.1h6v6h-6zM149.4 62.1h6v6h-6zM155.4 62.1h6v6h-6zM161.4 62.1h6v6h-6zM167.4 62.1h6v6h-6zM173.4 62.1h6v6h-6zM179.4 62.1h6v6h-6zM185.4 62.1h6v6h-6z"/>
</g>
<path d="M25.4 91.2h75v52.5h-75z" fill="#330299"/>
<g fill="#fff">
<path d="M80.6 123.1a3.7 3.7 0 0 0-1.1 2.7l-.5 3.8 .1 6.7 1.1 .1a1.47 1.47 0 0 0 1.2 2 1.63 1.63 0 0 0 .8-2h7.8a1.45 1.45 0 0 0 1.2 2 1.65 1.65 0 0 0 .8-2l1.2-.1v-2.6a33.6 33.6 0 0 0-.8-9.6 2.68 2.68 0 0 0-2.2-1.7 16.1 16.1 0 0 0-9 .3zM89.8 133.2a.9 .9 0 0 1 1.8 0 .9 .9 0 0 1-1.8 0zM80.3 133.2a.9 .9 0 0 1 1.8 0 .9 .9 0 0 1-1.8 0zM81 124.9l.4-.2 9.6 .1 .3 .3 .2 1.2 .2 3.3-.4 .2h-10.7l-.2-.4 .1-1.2zM83.1 123.1h5.9a.4 .4 0 0 1 .3 .4 .4 .4 0 0 1-.3 .4h-5.8a.41 .41 0 0 1-.3-.3 .41 .41 0 0 1 .2-.5z" fill-rule="evenodd"/>
<path d="M81.9 100.5l3.8-.1v2.7l-.3 .2-3.4 .6-.2-.3zM78.2 110.4v.8l.1 .6 1-.1a2.15 2.15 0 0 1 2.3 .1 4.8 4.8 0 0 0 2.4-.5h.4a3.3 3.3 0 0 0 3.4 0l.8 .1a3 3 0 0 0 3.2 0l1.6 .4h.5l.2-1.1a.82 .82 0 0 0-1.1-.6l-.4-.1a1.3 1.3 0 0 0-1.5 0 3.5 3.5 0 0 1-2.9-.3h-.7a2.54 2.54 0 0 1-2.8 0h-.7a3.6 3.6 0 0 1-3.7 .1zM79.9 99.6l-.2 .2 .3 .5h.7l.3 .1 .1 .3-.4 3.3-.3 .3-1 .4a.75 .75 0 0 0 .4 .9l.7 1.8-2.3 .9-.1 .9 .2 .5a4.3 4.3 0 0 1 3.5 0h.7a3.1 3.1 0 0 1 3.2-.2h.8a3.1 3.1 0 0 1 3.2 .2h.7a4.3 4.3 0 0 1 3.5 0l.2-.5-.1-.9-2.3-.9 .7-1.8a.75 .75 0 0 0 .4-.9l-1-.4-.3-.3-.4-3.3 .1-.3 .3-.1h.7l.3-.5-.2-.2-5.7-.2-.2-.5 .1-1a.8 .8 0 0 0 .2-1.2 .8 .8 0 0 0-1.2 0 .8 .8 0 0 0 .2 1.2l.1 1-.2 .5zM86.5 100.4l.1 2.8 3.3 .8 .4-.2v-3.3z" fill-rule="evenodd"/>
</g>
<g fill="none" stroke="#231f20" stroke-width=".25">
<path d="M169.7 99.6l5.7-.2 .2-.5-.1-1a.8 .8 0 0 1-.2-1.2 .8 .8 0 0 1 1.2 0 .8 .8 0 0 1-.2 1.2v1l.2 .5 5.7 .2 .1 .2-.2 .5h-.8l-.2 .1-.1 .3 .4 3.3 .2 .3 1.1 .4a.75 .75 0 0 1-.4 .9l-.8 1.8 2.4 .9v.9l-.2 .5a4.3 4.3 0 0 0-3.4 0h-.8a3.1 3.1 0 0 0-3.2-.1h-.7a3.1 3.1 0 0 0-3.2 .1h-.8a4.3 4.3 0 0 0-3.4 0l-.3-.5 .1-.9 2.4-.9-.8-1.8a.75 .75 0 0 1-.4-.9l1-.4 .3-.3 .4-3.3-.1-.3-.2-.1h-.8l-.3-.5zM168.1 110.4l1.3-.4a1.31 1.31 0 0 1 1.5 0 3.5 3.5 0 0 0 2.9-.3h.7a2.54 2.54 0 0 0 2.8 0h.8a3.6 3.6 0 0 0 3.6 .1l1.2 .3a.82 .82 0 0 1 .8 .2 .82 .82 0 0 1 .2 .9l-.2 .6-.9-.1a2.16 2.16 0 0 0-2.4 .1 4.8 4.8 0 0 1-2.4-.5h-.4a3.3 3.3 0 0 1-3.4 0l-.7 .1a3 3 0 0 1-3.3 0l-1.6 .5-.5-.1-.1-.6zM171.7 100.5l3.8-.1v2.7l-.2 .2-3.5 .6-.2-.2zM176.4 100.4l3.8 .1v3.3l-.5 .2-3.3-.8zM170.4 123.1a13.4 13.4 0 0 1 8.6-.9 3.6 3.6 0 0 1 3.2 1.9 50.6 50.6 0 0 1 .7 12.3h-1.1a1.47 1.47 0 0 1-1.2 2 1.63 1.63 0 0 1-.8-2h-7.8a1.44 1.44 0 0 1-1.2 2 1.65 1.65 0 0 1-.8-2l-1.1-.1v-6.7l.3-2.8a5.7 5.7 0 0 1 1.2-3.7zM170.8 124.9l.4-.2 9.7 .1 .2 .3 .2 1.3 .2 3.2-.3 .2h-10.7l-.2-.4v-1.2zM172.9 123.2l5.9-.1a.4 .4 0 0 1 .3 .4 .4 .4 0 0 1-.3 .4h-5.8a.41 .41 0 0 1-.3-.3 .41 .41 0 0 1 .2-.4z"/>
<circle cx="171" cy="133.2" r=".9"/>
<circle cx="180.6" cy="133.2" r=".9"/>
</g>
<g fill="none" stroke="#231f20" stroke-width=".21">
<path d="M119.4 93.4h6v6h-6zM119.4 99.4h6v6h-6zM125.4 93.4h6v6h-6zM125.4 99.4h6v6h-6zM131.4 93.4h6v6h-6zM131.4 99.4h6v6h-6zM137.4 93.4h6v6h-6zM137.4 99.4h6v6h-6zM143.4 93.4h6v6h-6zM143.4 99.4h6v6h-6zM149.4 93.4h6v6h-6zM149.4 99.4h6v6h-6z"/>
<path d="M155.4 93.4h6v6h-6zM155.4 99.4h6v6h-6zM161.4 93.4h6v6h-6zM161.4 99.4h6v6h-6zM167.4 93.4h6v6h-6zM167.4 99.4h6v6h-6zM173.4 93.4h6v6h-6zM173.4 99.4h6v6h-6zM179.4 93.4h6v6h-6zM179.4 99.4h6v6h-6zM185.4 93.4h6v6h-6zM185.4 99.4h6v6h-6z"/>
<path d="M119.4 105.4h6v6h-6zM119.4 111.4h6v6h-6zM119.4 117.4h6v6h-6zM125.4 105.4h6v6h-6zM125.4 111.4h6v6h-6zM125.4 117.4h6v6h-6zM131.4 105.4h6v6h-6zM131.4 111.4h6v6h-6zM131.4 117.4h6v6h-6zM137.4 105.4h6v6h-6zM137.4 111.4h6v6h-6zM137.4 117.4h6v6h-6z"/>
<path d="M143.4 105.4h6v6h-6zM143.4 111.4h6v6h-6zM143.4 117.4h6v6h-6zM149.4 105.4h6v6h-6zM149.4 111.4h6v6h-6zM149.4 117.4h6v6h-6zM155.4 105.4h6v6h-6zM155.4 111.4h6v6h-6zM155.4 117.4h6v6h-6zM161.4 105.4h6v6h-6zM161.4 111.4h6v6h-6zM161.4 117.4h6v6h-6z"/>
<path d="M167.4 105.4h6v6h-6zM167.4 111.4h6v6h-6zM167.4 117.4h6v6h-6zM173.4 105.4h6v6h-6zM173.4 111.4h6v6h-6zM173.4 117.4h6v6h-6zM179.4 105.4h6v6h-6zM179.4 111.4h6v6h-6zM179.4 117.4h6v6h-6zM185.4 105.4h6v6h-6zM185.4 111.4h6v6h-6zM185.4 117.4h6v6h-6z"/>
<path d="M119.4 123.4h6v6h-6zM119.4 129.4h6v6h-6zM119.4 135.4h6v6h-6zM125.4 123.4h6v6h-6zM125.4 129.4h6v6h-6zM125.4 135.4h6v6h-6zM131.4 123.4h6v6h-6zM131.4 129.4h6v6h-6zM131.4 135.4h6v6h-6zM137.4 123.4h6v6h-6zM137.4 129.4h6v6h-6zM137.4 135.4h6v6h-6z"/>
<path d="M143.4 123.4h6v6h-6zM143.4 129.4h6v6h-6zM143.4 135.4h6v6h-6zM149.4 123.4h6v6h-6zM149.4 129.4h6v6h-6zM149.4 135.4h6v6h-6zM155.4 123.4h6v6h-6zM155.4 129.4h6v6h-6zM155.4 135.4h6v6h-6zM161.4 123.4h6v6h-6zM161.4 129.4h6v6h-6zM161.4 135.4h6v6h-6z"/>
<path d="M167.4 123.4h6v6h-6zM167.4 129.4h6v6h-6zM167.4 135.4h6v6h-6zM173.4 123.4h6v6h-6zM173.4 129.4h6v6h-6zM173.4 135.4h6v6h-6zM179.4 123.4h6v6h-6zM179.4 129.4h6v6h-6zM179.4 135.4h6v6h-6zM185.4 123.4h6v6h-6zM185.4 129.4h6v6h-6zM185.4 135.4h6v6h-6z"/>
</g>
<path d="M18.3 215.6h5.9v5.9h-5.9z" fill="#2e3092"/>
<path d="M18.3 223.3h5.9v5.9h-5.9z" fill-rule="evenodd" fill="#fff" stroke="#231f20" stroke-width=".21"/>
<g font-size="42" fill="#fff">
<text x="37.1" y="65.1">P</text>
<text x="37.1" y="138.4">P</text>
</g>
<g font-size="42" fill="#231f20">
<text x="127" y="65.1">P</text>
<text x="127" y="138.4">P</text>
</g>
<text font-size="7.1" fill="#231f20" x="175.4" y="272.8">TC9270</text>
<text font-size="6" fill="#231f20" x="101.3" y="249.3">INTERCHANGE DIRECTION SIGN</text>
<text font-size="5" fill="#231f20" x="99.2" y="257.6">“PARK AND RIDE INTERMODAL FACILITY”</text>
<g font-size="4.2" fill="#231f20">
<text x="53.5" y="76.5">TC9270-3</text>
<text x="22.5" y="81.7">PARK AND RIDE INTERMODAL FACILITY</text>
<text x="53.6" y="149.5">TC9270-4</text>
<text x="22.7" y="154.7">PARK AND RIDE INTERMODAL FACILITY</text>
<text x="100.6" y="267.2">APPROVED AS OFFICIAL TRAFFIC SIGN</text>
<text x="174.7" y="285.6">A</text>
<text x="180.4" y="285.6">B</text>
<text x="186.2" y="285.5">C</text>
<text x="192.5" y="285.5">D</text>
</g>
<g font-size="3.9" fill="#231f20">
<text x="19.6" y="212">Colour Legend</text>
<text x="28" y="219.6">Retroreflective blue (background)</text>
<text x="28" y="227.8">Retroreflective white (legend and border)</text>
</g>
<g font-size="3.5" fill="#231f20">
<text x="21.5" y="267.9">Department of Transport and Main Roads</text>
<text x="17.7" y="271.8">Infrastructure Management &amp; Delivery Division</text>
<text x="16.7" y="280.7">Designed</text>
<text x="42.7" y="280.7">Checked</text>
<text x="69.7" y="280.7">Scale</text>
<text x="98.5" y="281.4">PRINCIPAL ENGINEER</text>
<text x="155.7" y="276.2">5/01/16</text>
<text x="157.4" y="281.2">Date</text>
<text x="178.9" y="278.6">Page 3 of 3</text>
<text x="17" y="284.8">RH 09/02</text>
<text x="42.7" y="284.8">JD 09/02</text>
<text x="69.7" y="285.2">Not to Scale</text>
<text x="98.5" y="284.8">(Traffic Engineering)</text>
</g>
</svg>
